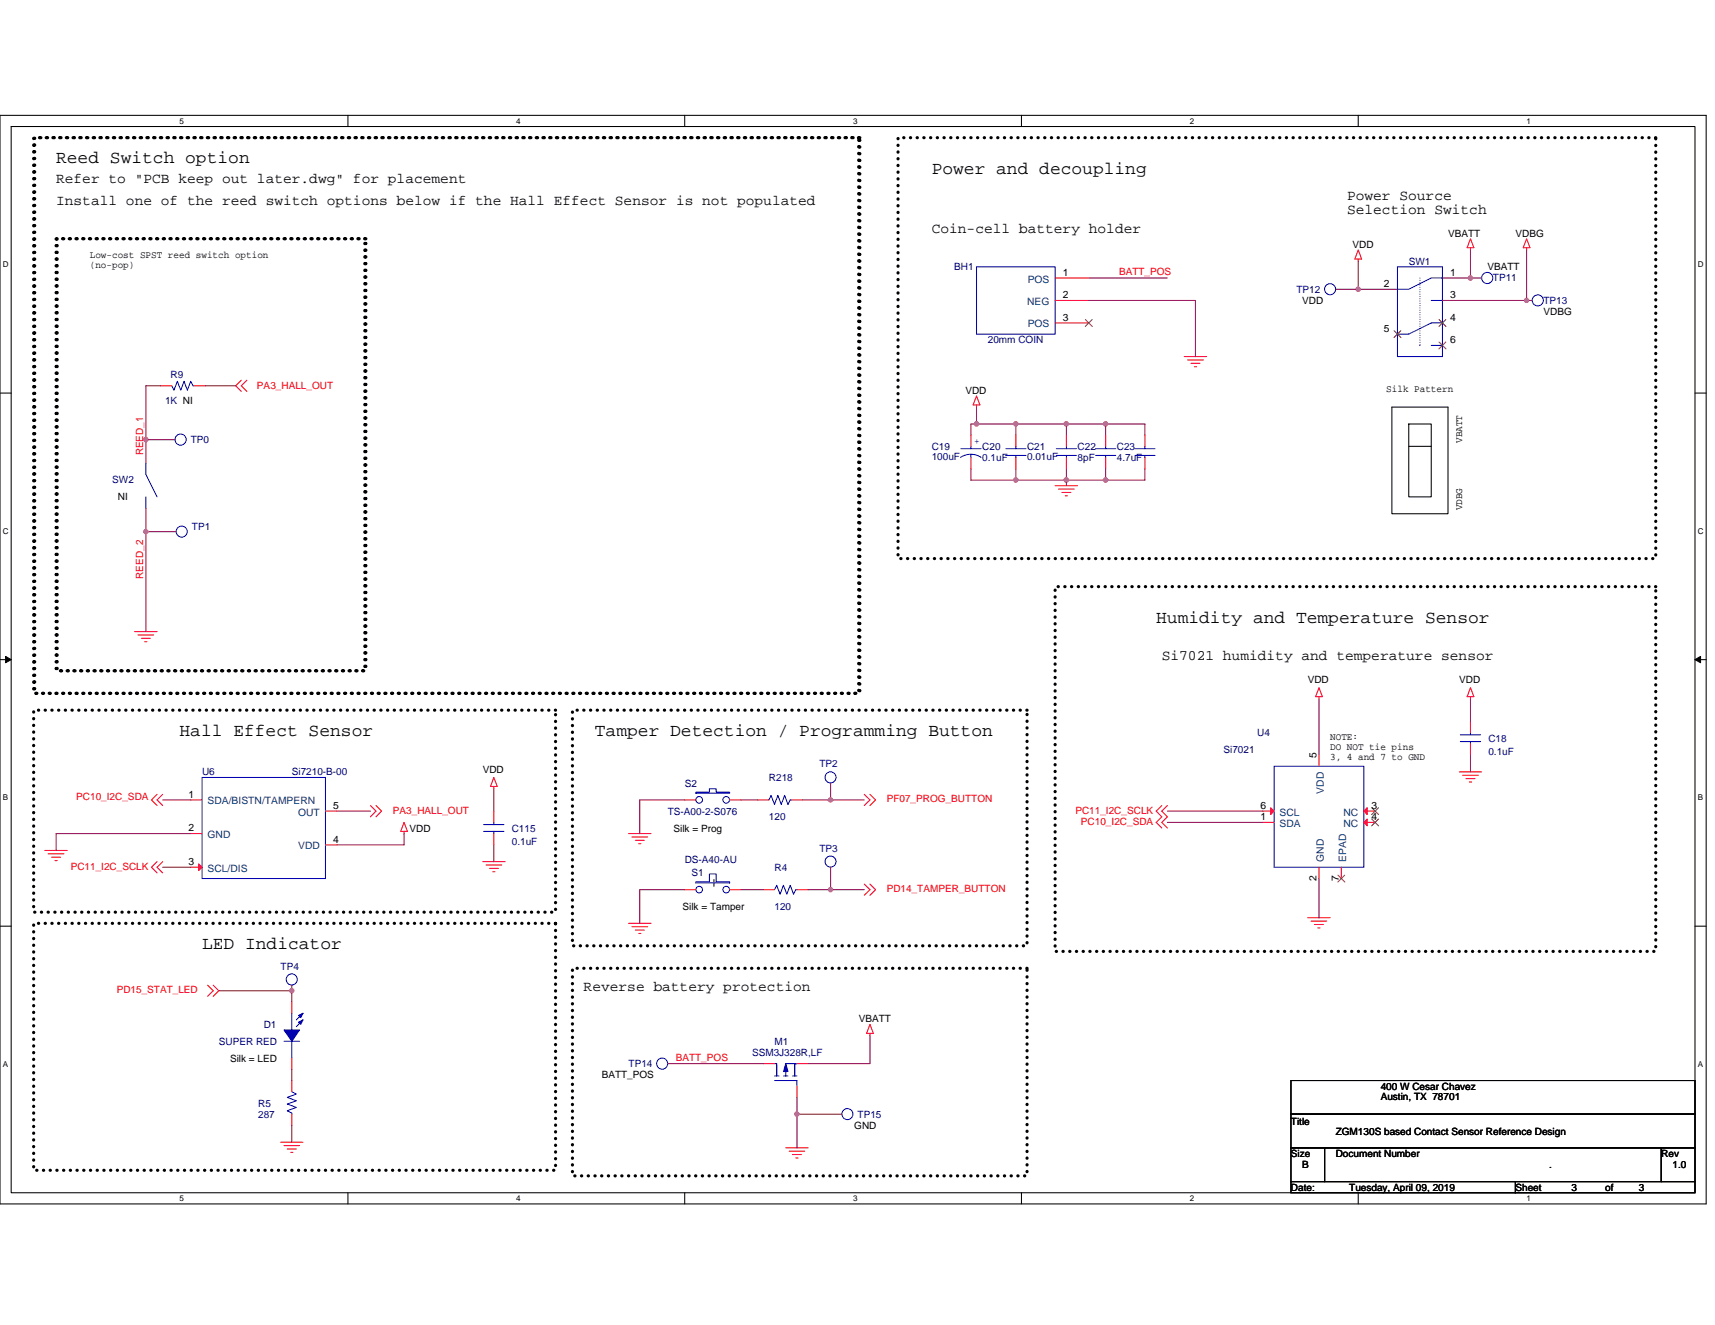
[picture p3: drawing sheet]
<svg xmlns="http://www.w3.org/2000/svg" width="279mm" height="216mm" viewBox="0 0 279 216" stroke-linecap="round" stroke-linejoin="round" font-family="sans-serif">
<path d="M0 18.8h278v177.4h-278zM1.8 20.6h274.3v173.8h-274.3z" fill="none" stroke="#000" stroke-width=".17"/>
<g fill="#fff">
<path d="M29.3 19h.7v1.4h-.7z"/>
<path d="M29.3 194.5h.7v1.5h-.7z"/>
</g>
<path d="M56.7 18.8v1.8M56.7 194.4v1.8" fill="none" stroke="#000" stroke-width=".17"/>
<g fill="#fff">
<path d="M84.1 19h.7v1.4h-.7z"/>
<path d="M84.1 194.5h.7v1.5h-.7z"/>
</g>
<path d="M111.5 18.8v1.8M111.5 194.4v1.8" fill="none" stroke="#000" stroke-width=".17"/>
<g fill="#fff">
<path d="M139 19h.7v1.4h-.7z"/>
<path d="M139 194.5h.7v1.5h-.7z"/>
</g>
<path d="M166.4 18.8v1.8M166.4 194.4v1.8" fill="none" stroke="#000" stroke-width=".17"/>
<g fill="#fff">
<path d="M193.8 19h.8v1.4h-.8z"/>
<path d="M193.8 194.5h.8v1.5h-.8z"/>
</g>
<path d="M221.3 18.8v1.8M221.3 194.4v1.8" fill="none" stroke="#000" stroke-width=".17"/>
<g fill="#fff">
<path d="M248.7 19h.7v1.4h-.7z"/>
<path d="M248.7 194.5h.7v1.5h-.7z"/>
<path d="M.5 42.3h.9v1.5h-.9z"/>
<path d="M276.6 42.3h1v1.5h-1z"/>
<path d="M.5 85.8h.9v1.4h-.9z"/>
<path d="M276.6 85.8h1v1.4h-1z"/>
</g>
<path d="M0 64.1h1.8M276.1 64.1h1.9" fill="none" stroke="#000" stroke-width=".17"/>
<g fill="#fff">
<path d="M.5 129.2h.8v1.5h-.8z"/>
<path d="M276.6 129.2h.9v1.5h-.9z"/>
</g>
<path d="M0 107.5h1.8M276.1 107.5h1.9" fill="none" stroke="#000" stroke-width=".17"/>
<path d="M.9 107l.9 .5-.9 .5zM276.1 107.5l1-.5v1z" fill="#000" stroke="#000" stroke-width=".16"/>
<g fill="#fff">
<path d="M.5 172.6h.8v1.5h-.8z"/>
<path d="M276.6 172.6h.9v1.5h-.9z"/>
</g>
<g fill="none" stroke="#000" stroke-width=".17">
<path d="M226.8 66.3h9.1v17.4h-9.1zM229.5 69.1h3.7v11.9h-3.7zM229.5 72.7h3.7M0 150.9h1.8M116.3 143.3v1.1M276.1 150.9h1.9M210.3 176.1h65.8v5.4h-65.8zM210.3 181.5h65.8v5.5h-65.8zM210.3 187h5.5v5.5h-5.5zM210.3 192.5h36.6v1.9h-36.6zM215.8 187h54.9v5.5h-54.9zM246.9 192.5h29.2v1.9h-29.2z"/>
<path d="M270.7 187h5.4v5.5h-5.4z"/>
</g>
<path d="M5.5 22.4h134.4v90.6h-134.4zM5.7 22.4h134.4v90.6h-134.4zM9.1 38.9h50.3v70.4h-50.3zM9.3 38.9h50.3v70.4h-50.3zM146.3 22.4h123.4v68.6h-123.4zM171.9 95.6h97.8v59.4h-97.8zM5.5 115.7h85v32.9h-85zM93.3 115.7h74v38.4h-74zM5.5 150.5h85v40.2h-85zM93.3 157.8h74v33.8h-74z" fill="none" stroke="#000" stroke-width=".53" stroke-dasharray="0 1.1"/>
<g fill="none" stroke="#f00" stroke-width=".17">
<path d="M239.6 38.9l.5 1.5h-1.1zM248.7 38.9l.6 1.5h-1.1zM171.9 45.3h5.5M171.9 52.6h5.5M171.9 49h5.5M192.9 58.1h3.7M193.5 58.7h2.5M194 59.2h1.5M194.6 59.8h.3M217.6 47.1h.1M221.3 42.2v.4M221.3 40.7l.5 1.5h-1.1z"/>
<path d="M227.7 47.1h.1M227.7 54.4h.1M235 45.3h.1M235 49h.1M235 52.6h.1M235 56.3h.1M239.6 40.4v.3M241.4 45.3h.1M248.7 40.4v.3M249.6 49h.1M23.8 75.5h.1M26.1 62.9h1.9"/>
<path d="M28.5 71.6h.1M31.6 62.9h1.9M39.3 62l-.9 .9 .9 .9M40.2 62l-.9 .9 .9 .9M158.2 70.9v1.8M158.2 74.6v1.8M159.1 66v.3M159.1 64.5l.5 1.5h-1.1zM165.5 70.9v1.8M165.5 74.6v1.8M171.9 79.1h3.7M172.4 79.7h2.6"/>
<path d="M173.7 70.9v1.8M173.7 74.6v1.8M180.1 70.9v1.8M180.1 74.6v1.8M186.5 70.9v1.8M186.5 74.6v1.8M23.8 82.8h.1M28.7 86.6h.1M173 80.2h1.5M173.5 80.8h.4M21.9 102.9h3.7M22.5 103.5h2.5"/>
<path d="M23 104h1.5M23.6 104.6h.3M214.9 113.5v.4M214.9 112.1l.5 1.4h-1.1zM239.6 113.5v.4M239.6 117.5v1.9M239.6 112.1l.5 1.4h-1.1zM7.3 138.6h3.7M7.9 139.1h2.5M8.4 139.7h1.5M25.6 129.4l-.9 .9 .9 1M26.5 129.4l-.9 .9 .9 1"/>
<path d="M31.1 130.3h1.8M31.1 135.8h1.8M53 132.2h1.9M53 137.7h1.9M60.3 131.3l1 .9-1 .9M61.3 131.3l.9 .9-.9 .9M65.8 135.5v.3M65.8 134l.6 1.5h-1.1zM80.5 135.8v1.9M80.5 132.2v1.8M80.5 128.1v.4M80.5 126.7l.5 1.4h-1.1z"/>
<path d="M102.4 135.8h3.7M103 136.4h2.5M103.5 136.9h1.5M104.1 137.5h.3M111.5 130.3h1.9M118.9 130.3h1.8M123.4 130.3h1.9M128.9 130.3h1.8M135.3 127.6h.1M140.8 129.4l.9 .9-.9 1M141.7 129.4l.9 .9-.9 1M189.3 131.3l-.9 .9 .9 .9-.9 .9 .9 .9"/>
<path d="M190.2 131.3l-.9 .9 .9 .9-.9 .9 .9 .9M205.7 132.2h1.9M205.7 134h1.9M214.9 123v1.9M222.2 132.2h1.8M222.2 134h1.8M237.7 125.8h3.7M238.3 126.3h2.5M238.8 126.9h1.5M239.4 127.4h.4M239.6 121.2v1.8M9 140.2h.3"/>
<path d="M25.6 140.4l-.9 .9 .9 .9M26.5 140.4l-.9 .9 .9 .9M31.1 141.3h1.8M78.6 140.4h3.7M79.2 140.9h2.5M79.7 141.5h1.5M80.3 142h.3M102.4 150.5h3.7M103 151h2.5M103.5 151.6h1.5M104.1 152.1h.3M111.5 145h1.9"/>
<path d="M118.9 145h1.8M124.4 145h1.8M129.8 145h1.9M135.3 141.3h.1M140.8 144.1l.9 .9-.9 .9M141.7 144.1l.9 .9-.9 .9M213 149.5h3.7M213.6 150.1h2.6M214.1 150.6h1.5M214.7 151.2h.4M214.9 141.3v1.9M218.5 141.3v1.9"/>
<path d="M33.8 160.5l.9 .9-.9 .9M34.7 160.5l.9 .9-.9 .9M47.5 176.1v1.8M47.5 163.3v1.8M47.5 172.4v1.8M47.5 160.5h.1M108.8 173.3h.1M124.4 173.3h1.8M129.8 177v1.8M129.8 173.3h1.9M141.7 168.4v.3M141.7 166.9l.6 1.5h-1.1z"/>
<path d="M45.7 186.1h3.7M46.3 186.7h2.5M46.8 187.2h1.5M47.3 187.8h.4M47.5 181.5v1.9M128 187h3.7M128.6 187.6h2.5M129.1 188.1h1.5M129.6 188.7h.4M137.2 181.5h.1"/>
</g>
<g fill="none" stroke="#00f" stroke-width=".17">
<path d="M159.1 43.5h12.8v10.9h-12.8zM227.7 43.5h7.3v14.6h-7.3zM233.2 49h1.8M233.2 56.3h1.8M235 52.6h-1.8l-3.7 1.8h-1.8M235 45.3h-1.8l-3.7 1.8h-1.8M23.8 75.5v1.8l1.8 3.7M28 62.9l.3 .7 .6-1.5 .5 1.5 .6-1.5 .5 1.5 .6-1.5 .4 .8h.1M156.5 74.5a3 3 0 0 1 3.3 0M156.5 73.1h3.3M158.2 74v.6M158.2 72.7v.4"/>
<path d="M163.9 74.2h3.3M163.9 73.1h3.3M165.5 72.7v.4M165.5 74.2v.4M172.1 74.2h3.3M172.1 73.1h3.3M173.7 72.7v.4M173.7 74.2v.4M178.5 74.2h3.3M178.5 73.1h3.3M180.1 72.7v.4M180.1 74.2v.4"/>
<path d="M184.9 74.2h3.3M184.9 73.1h3.3M186.5 72.7v.4M186.5 74.2v.4M23.8 81v1.8M237.9 119.7h3.3M239.6 119.4v.3M32.9 126.7h20.1v16.5h-20.1zM78.8 134.4h3.3M78.8 135.5h3.3M80.5 135.5v.3M80.5 134v.4"/>
<path d="M113.4 129.1h2.2v-.6h1.1v.6h2.2v.1h-5.5zM125.3 130.3l.3-.7 .6 1.5 .5-1.5 .6 1.5 .5-1.5 .6 1.5 .3-.8h.2M207.6 124.9h14.6v16.4h-14.6zM237.9 120.8h3.3M239.6 120.8v.4M113.4 143.7h2.2v-1.3h1.1v1.3h2.2v.2h-5.5zM126.2 145l.3-.7 .6 1.4 .5-1.4 .6 1.4 .5-1.4 .6 1.4 .3-.7h.2M46.3 169.7h2.5M47.5 177.9l.8 .4-1.5 .5 1.5 .6-1.5 .5 1.5 .5-1.5 .6 .7 .4v.1M47.5 165.1v3.6M47.5 169.7v2.7M49.4 166.2l-1.1 1.1"/>
<path d="M49.4 165.1l-1.1 1.1M126.2 175.3h.7M126.2 176.1h3.6v.9M126.2 173.3h.3v2M126.5 173.5v1.7M127.6 175.3h.8M128 174.2v1.1M129.1 175.3h.7M129.8 173.3h-.3v2M129.8 173.3h-.3v1.9M129.8 173.3h-1.8v.8"/>
<circle cx="216.7" cy="47.1" r=".9"/>
<circle cx="242.3" cy="45.3" r=".91"/>
<circle cx="250.5" cy="48.9" r=".9"/>
<circle cx="29.4" cy="71.6" r=".91"/>
<circle cx="29.6" cy="86.6" r=".9"/>
<circle cx="113.9" cy="130.3" r=".54"/>
<circle cx="118.3" cy="130.3" r=".54"/>
<circle cx="135.3" cy="126.7" r=".9"/>
<circle cx="47.5" cy="159.6" r=".9"/>
<circle cx="113.9" cy="145" r=".54"/>
<circle cx="118.3" cy="145" r=".54"/>
<circle cx="135.3" cy="140.4" r=".9"/>
<circle cx="107.9" cy="173.3" r=".9"/>
<circle cx="138.1" cy="181.5" r=".9"/>
</g>
<g fill="none" stroke="#804000" stroke-width=".16">
<path d="M176.8 52.1l1.1 1.1M177.9 52.1l-1.1 1.1M227.1 53.9l1.1 1.1M228.2 53.9l-1.1 1.1M234.4 52.1l1.2 1.1M234.4 55.7l1.2 1.2M235.5 52.1l-1.1 1.1M235.5 55.7l-1.1 1.2M223.5 131.6l1.1 1.1M223.5 133.5l1.1 1.1M224.6 131.6l-1.1 1.1M224.6 133.5l-1.1 1.1"/>
<path d="M218 142.6l1.1 1.1M219.1 142.6l-1.1 1.1"/>
</g>
<g fill="#00f" stroke="#00f" stroke-width=".17">
<path d="M46.3 167.8h2.5l-1.3 1.9z" fill-rule="evenodd"/>
<path d="M48.6 166.6l.8-.4-.4 .7z" fill-rule="evenodd"/>
<path d="M48.6 165.5l.8-.4-.4 .7z" fill-rule="evenodd"/>
<path d="M128 173.3l.4 1.3h-.8z" fill-rule="evenodd"/>
</g>
<g fill="#f00" stroke="#f00" stroke-width=".17">
<path d="M32.4 140.8l.5 .5-.5 .6z"/>
<path d="M207 131.6l.6 .6-.6 .5z"/>
<path d="M222.2 132.2l.5-.6v1.1z"/>
<path d="M222.2 134l.5-.5v1.1z"/>
</g>
<path d="M231.3 45.3v11M231.3 56.3h.1" fill="none" stroke="#00f" stroke-width=".17" stroke-dasharray="0 .3"/>
<g fill="none" stroke="#800040" stroke-width=".17">
<path d="M177.4 45.3h12.8M177.4 49h17.4v9.1M217.6 47.1h3.7M221.3 42.6v4.5h6.4M235 49h13.7M235 45.3h4.6M239.6 45.3h1.8M239.6 40.7v4.6M248.7 49h.9M248.7 40.7v8.3M23.8 71.6h4.7M23.8 71.6v3.9"/>
<path d="M26.1 62.9h-2.3v8.7M33.5 62.9h4.9M158.2 76.4v1.8h7.3M159.1 69.1h6.4M159.1 69.1h-.9v1.8M159.1 66.3v2.8M165.5 76.4v1.8M165.5 69.1h8.2M165.5 78.2h8.2M165.5 69.1v1.8M173.7 69.1h6.4M173.7 78.2h6.4"/>
<path d="M173.7 76.4v1.8M173.7 69.1v1.8M173.7 78.2v.9M180.1 76.4v1.8M180.1 70.9v-1.8h6.4v1.8M186.5 76.4v1.8h-6.4M23.8 82.8v3.8M28.7 86.6h-4.9v16.3M214.9 113.9v9.1M239.6 113.9v3.6M26.5 130.3h4.6M31.1 135.8h-22v2.8"/>
<path d="M54.9 132.2h5.4M65.8 135.8v1.9h-10.9M80.5 137.7v2.7M80.5 128.5v3.7M111.5 130.3h-7.3v5.5M120.7 130.3h2.7M130.7 130.3h4.6M135.3 127.6v2.7h5.5M190.2 132.2h15.5M190.2 134h15.5M239.6 123v2.8M26.5 141.3h4.6"/>
<path d="M111.5 145h-7.3v5.5M120.7 145h3.7M131.7 145h3.6M135.3 141.3v3.7h5.5M214.9 143.2v6.3M35.6 161.4h11.9M47.5 174.2v1.9M47.5 161.4v1.9M47.5 160.5v.9M108.8 173.3h15.6M129.8 178.8v2.7M141.7 168.7v4.6h-10"/>
<path d="M47.5 183.4v2.7M129.8 181.5v5.5M129.8 181.5h7.4"/>
</g>
<g fill="#f0f" stroke="#f0f" stroke-width=".17">
<circle cx="221.3" cy="47.1" r=".35"/>
<circle cx="239.5" cy="45.3" r=".36"/>
<circle cx="248.7" cy="48.9" r=".35"/>
<circle cx="47.5" cy="161.4" r=".35"/>
<circle cx="180.1" cy="69.1" r=".36"/>
<circle cx="173.7" cy="69.1" r=".36"/>
<circle cx="165.5" cy="69.1" r=".36"/>
<circle cx="159.1" cy="69.1" r=".36"/>
<circle cx="180.1" cy="78.2" r=".36"/>
<circle cx="173.7" cy="78.2" r=".36"/>
<circle cx="165.5" cy="78.2" r=".36"/>
<circle cx="129.8" cy="181.5" r=".35"/>
<circle cx="23.8" cy="71.6" r=".36"/>
<circle cx="23.8" cy="86.6" r=".35"/>
<circle cx="135.3" cy="130.3" r=".35"/>
<circle cx="135.3" cy="145" r=".35"/>
</g>
<g font-size="2.9">
<text x="9.1" y="26.6">Reed Switch option</text>
<text x="151.8" y="28.4">Power and decoupling</text>
<text x="188.4" y="101.6">Humidity and Temperature Sensor</text>
<text x="29.3" y="119.9">Hall Effect Sensor</text>
<text x="96.9" y="119.9">Tamper Detection / Programming Button</text>
<text x="32.9" y="154.6">LED Indicator</text>
</g>
<g font-size="2.4">
<text x="9.1" y="29.8">Refer to &quot;PCB keep out later.dwg&quot; for placement</text>
<text x="9.1" y="33.4">Install one of the reed switch options below if the Hall Effect Sensor is not populated</text>
<text x="219.5" y="32.5">Power Source</text>
<text x="219.5" y="34.9">Selection Switch</text>
<text x="151.8" y="38">Coin-cell battery holder</text>
<text x="189.3" y="107.5">Si7021 humidity and temperature sensor</text>
<text x="95.1" y="161.5">Reverse battery protection</text>
</g>
<g font-size="1.7" fill="#004080">
<text x="167.4" y="46">POS</text>
<text x="167.3" y="49.7">NEG</text>
<text x="167.4" y="53.4">POS</text>
<text x="33.8" y="131.1">SDA/BISTN/TAMPERN</text>
<text x="215.6" y="129.3" transform="rotate(-90 215.6 129.3)">VDD</text>
<text x="33.8" y="136.6">GND</text>
<text x="48.6" y="132.9">OUT</text>
<text x="208.5" y="132.9">SCL</text>
<text x="208.5" y="134.7">SDA</text>
<text x="218.9" y="132.9">NC</text>
<text x="218.9" y="134.7">NC</text>
<text x="33.8" y="142">SCL/DIS</text>
<text x="48.6" y="138.4">VDD</text>
<text x="215.6" y="140.4" transform="rotate(-90 215.6 140.4)">GND</text>
<text x="219.3" y="140.4" transform="rotate(-90 219.3 140.4)">EPAD</text>
</g>
<g font-size="1.7">
<text x="173.2" y="44.9">1</text>
<text x="225.5" y="46.8">2</text>
<text x="236.3" y="44.9">1</text>
<text x="173.2" y="48.6">2</text>
<text x="173.2" y="52.2">3</text>
<text x="236.3" y="48.6">3</text>
<text x="236.3" y="52.2">4</text>
<text x="225.5" y="54.1">5</text>
<text x="236.3" y="55.9">6</text>
<text x="214.5" y="123.6" transform="rotate(-90 214.5 123.6)">5</text>
<text x="30.7" y="130">1</text>
<text x="54.3" y="131.8">5</text>
<text x="205.4" y="131.8">6</text>
<text x="223.5" y="131.8">3</text>
<text x="30.7" y="135.4">2</text>
<text x="54.3" y="137.3">4</text>
<text x="205.4" y="133.6">1</text>
<text x="223.5" y="133.6">4</text>
<text x="30.7" y="140.9">3</text>
<text x="214.5" y="143.5" transform="rotate(-90 214.5 143.5)">2</text>
<text x="218.1" y="143.5" transform="rotate(-90 218.1 143.5)">7</text>
</g>
<g font-size="1.6">
<text x="14.6" y="42">Low-cost SPST reed switch option</text>
<text x="220.4" y="40.4">VDD</text>
<text x="235.9" y="38.6">VBATT</text>
<text x="246.9" y="38.6">VDBG</text>
<text x="14.6" y="43.6">(no-pop)</text>
<text x="242.3" y="44">VBATT</text>
<text x="212.1" y="49.5">VDD</text>
<text x="251.5" y="51.4">VDBG</text>
<text x="157.3" y="64.2">VDD</text>
<text x="225.8" y="63.9">Silk Pattern</text>
<text x="238.2" y="72.2" transform="rotate(-90 238.2 72.2)">VBATT</text>
<text x="19.2" y="81.5">NI</text>
<text x="238.2" y="83.2" transform="rotate(-90 238.2 83.2)">VDBG</text>
<text x="213" y="111.3">VDD</text>
<text x="237.7" y="111.3">VDD</text>
<text x="78.6" y="126">VDD</text>
<text x="216.7" y="120.6">NOTE:</text>
<text x="216.7" y="122.3">DO NOT tie pins</text>
<text x="216.7" y="123.9">3, 4 and 7 to GND</text>
<text x="66.7" y="135.5">VDD</text>
<text x="109.7" y="135.5">Silk = Prog</text>
<text x="111.2" y="148.3">Silk = Tamper</text>
<text x="139.9" y="166.6">VBATT</text>
<text x="37.5" y="173">Silk = LED</text>
<text x="98" y="175.7">BATT_POS</text>
<text x="224.9" y="177.5">400 W Cesar Chavez</text>
<text x="224.9" y="179.2">Austin, TX 78701</text>
<text x="139.2" y="183.9">GND</text>
<text x="210.3" y="183.4">Title</text>
<text x="217.6" y="184.9">ZGM130S based Contact Sensor Reference Design</text>
<text x="210.3" y="188.5">Size</text>
<text x="212.1" y="190.4">B</text>
<text x="217.6" y="188.5">Document Number</text>
<text x="252.4" y="190.4">.</text>
<text x="270.7" y="188.5">Rev</text>
<text x="272.5" y="190.4">1.0</text>
<text x="210.3" y="194">Date:</text>
<text x="219.8" y="194">Tuesday, April 09, 2019</text>
<text x="246.9" y="194">Sheet</text>
<text x="256" y="194">3</text>
<text x="261.5" y="194">of</text>
<text x="267" y="194">3</text>
</g>
<g font-size="1.6" fill="#000080">
<text x="155.4" y="44">BH1</text>
<text x="211.2" y="47.7">TP12</text>
<text x="229.5" y="43.1">SW1</text>
<text x="243.2" y="45.9">TP11</text>
<text x="251.5" y="49.5">TP13</text>
<text x="160.9" y="55.9">20mm COIN</text>
<text x="26.9" y="65.8">1K NI</text>
<text x="27.8" y="61.6">R9</text>
<text x="31.1" y="72.2">TP0</text>
<text x="151.8" y="73.3">C19</text>
<text x="151.8" y="75">100uF</text>
<text x="160" y="73.3">C20</text>
<text x="160" y="75.1">0.1uF</text>
<text x="167.3" y="73.3">C21</text>
<text x="167.3" y="75">0.01uF</text>
<text x="175.6" y="73.3">C22</text>
<text x="175.6" y="75.1">8pF</text>
<text x="181.9" y="73.3">C23</text>
<text x="181.9" y="75.1">4.7uF</text>
<text x="18.3" y="78.8">SW2</text>
<text x="31.3" y="86.3">TP1</text>
<text x="204.8" y="119.9">U4</text>
<text x="133.5" y="125.1">TP2</text>
<text x="199.3" y="122.7">Si7021</text>
<text x="242.5" y="120.9">C18</text>
<text x="242.5" y="123">0.1uF</text>
<text x="32.9" y="126.3">U6</text>
<text x="47.5" y="126.3">Si7210-B-00</text>
<text x="111.5" y="128.2">S2</text>
<text x="125.3" y="127.3">R218</text>
<text x="83.4" y="135.5">C115</text>
<text x="83.4" y="137.7">0.1uF</text>
<text x="108.8" y="132.7">TS-A00-2-S076</text>
<text x="125.3" y="133.6">120</text>
<text x="111.5" y="140.6">DS-A40-AU</text>
<text x="112.6" y="142.8">S1</text>
<text x="126.2" y="141.9">R4</text>
<text x="133.5" y="138.8">TP3</text>
<text x="126.2" y="148.3">120</text>
<text x="45.7" y="158">TP4</text>
<text x="43" y="167.5">D1</text>
<text x="35.6" y="170.2">SUPER RED</text>
<text x="102.4" y="173.9">TP14</text>
<text x="122.5" y="172.1">SSM3J328R,LF</text>
<text x="126.2" y="170.2">M1</text>
<text x="42.1" y="180.3">R5</text>
<text x="42.1" y="182.1">287</text>
<text x="139.7" y="182.1">TP15</text>
</g>
<g font-size="1.6" fill="#f00">
<text x="182.3" y="44.8">BATT_POS</text>
<text x="41.9" y="63.4">PA3_HALL_OUT</text>
<text x="23.3" y="74.2" transform="rotate(-90 23.3 74.2)">REED_1</text>
<text x="23.3" y="94.3" transform="rotate(-90 23.3 94.3)">REED_2</text>
<text x="12.4" y="130.4">PC10_I2C_SDA</text>
<text x="144.5" y="130.7">PF07_PROG_BUTTON</text>
<text x="64" y="132.6">PA3_HALL_OUT</text>
<text x="175.2" y="132.6">PC11_I2C_SCLK</text>
<text x="176.1" y="134.4">PC10_I2C_SDA</text>
<text x="11.5" y="141.7">PC11_I2C_SCLK</text>
<text x="144.5" y="145.4">PD14_TAMPER_BUTTON</text>
<text x="19" y="161.8">PD15_STAT_LED</text>
<text x="110.1" y="172.8">BATT_POS</text>
</g>
<text font-size="1.6" fill="#00f" x="158.7" y="72.4">+</text>
<g font-size="1.3">
<text x="29.3" y="20.2">5</text>
<text x="84.1" y="20.2">4</text>
<text x="139" y="20.2">3</text>
<text x="193.8" y="20.2">2</text>
<text x="248.7" y="20.2">1</text>
<text x=".5" y="43.5">D</text>
<text x="276.6" y="43.5">D</text>
<text x=".5" y="87">C</text>
<text x="276.6" y="87">C</text>
<text x=".5" y="130.4">B</text>
<text x="276.6" y="130.4">B</text>
<text x=".5" y="173.8">A</text>
<text x="276.6" y="173.8">A</text>
<text x="29.3" y="195.7">5</text>
<text x="84.1" y="195.7">4</text>
<text x="139" y="195.7">3</text>
<text x="193.8" y="195.7">2</text>
<text x="248.7" y="195.7">1</text>
</g>
</svg>
